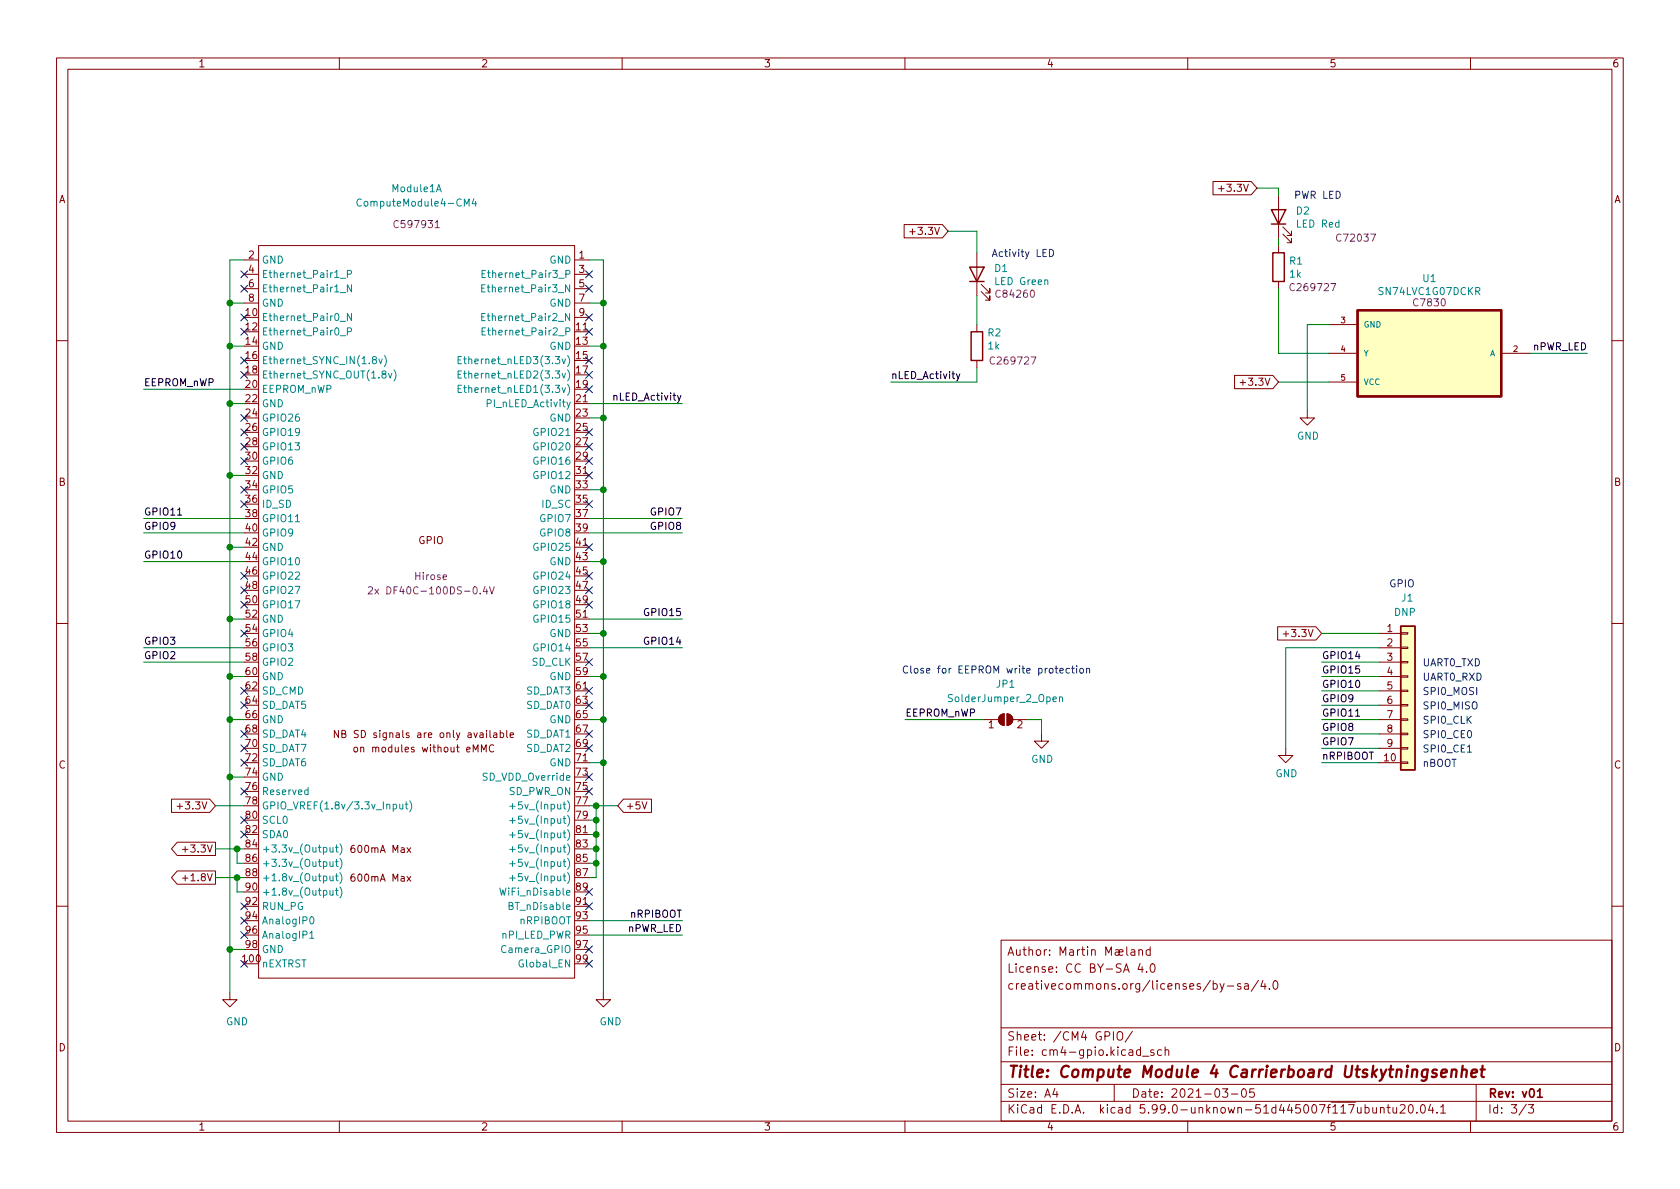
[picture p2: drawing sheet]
<svg xmlns="http://www.w3.org/2000/svg" width="297mm" height="210mm" viewBox="0 0 297 210" stroke-linecap="round" stroke-linejoin="round" font-family="sans-serif">
<g fill="none" stroke="#840000" stroke-width=".18">
<path d="M10 10.2h277v190.1h-277zM12 12.2h273v186.1h-273zM60 10.2v2M110 10.2v2M160 10.2v2M210 10.2v2M260 10.2v2M159.9 39.7h6.7l1 1.2-1 1.2h-6.7zM214.5 32.1h6.7l1 1.2-1 1.1h-6.7zM215.5 33.4h.9M226.1 34.5v7.7M43.2 46h2.5"/>
<path d="M43.2 48.5h2.5M43.2 51h2.5M43.2 53.6h2.5M45.7 43.4h55.9v129.6h-55.9zM101.6 46h2.5M101.6 58.7h2.5M101.6 48.5h2.5M101.6 51h2.5M101.6 53.6h2.5M101.6 56.1h2.5M160.8 41h1M172.7 44.7v7.6"/>
<path d="M172.7 57.4v1.3M173.5 51.6l1.5 1.5v-.8v.8h-.8M173.5 50.3l1.5 1.5v-.8v.8h-.8M226.1 43.4v1.3M226.1 49.8v1.2M226.8 41.4l1.5 1.5v-.7v.7h-.7M226.8 40.1l1.5 1.6v-.8v.8h-.7M234.9 57.4h5.1M10 60.2h2M101.6 71.4h2.5M172.7 63.7v1.3M218.3 66.4h6.7l1.1 1.2-1.1 1.1h-6.7z"/>
<path d="M219.3 67.6h.9M231.1 72.6v1.3h1.3l-1.3 1.3-1.2-1.3h1.2M234.9 62.5h5.1M234.9 67.6h5.1M265.4 62.5h5.1M285 60.2h2M101.6 84.1h2.5M101.6 96.8h2.5M10 110.2h2M101.6 109.5h2.5M225.9 110.8h6.8l1 1.2-1 1.2h-6.8zM226.9 112.1h1"/>
<path d="M243.8 112h3.8M243.8 114.5h3.8M243.8 117.1h3.8M243.8 119.6h3.8M247.6 119.5h1.3v.3h-1.3zM247.6 117h1.3v.2h-1.3zM247.6 114.4h1.3v.3h-1.3zM247.6 111.9h1.3v.2h-1.3zM285 110.2h2M59.8 129.2v1.2l-.7-1.2v1.2M60.4 129.8l.6-.1 .1-.2v-.2l-.7-.1v1.2h.5l.2-.1 .1-.3-.3-.2M62.7 132.2l.3-.1 .2 .3v.3l-.2 .3-.3-.1-.1-.2z"/>
<path d="M85.1 133v-1.3l.4 .9 .5-.9v1.3M87.3 129.6h.5v.8M87.3 131.8a.6 .6 0 0 0-.8 .4 .6 .6 0 0 0 .6 .8l.2-.1M87.8 129.9h-.4l-.2 .2 .2 .3h.4M88.4 129.6h.4l.3 .2-.2 .6h-.5M88.4 129.2v1.2M89.6 129.2v1l.2 .2M90.2 130l.6-.1-.1-.3h-.3l-.2 .2 .1 .6h.4M101.6 134.9h2.5M101.6 122.2h2.5M174 127.2h2.5M176.8 126.5l.7-.3v2.1a1.02 1.02 0 0 1-.9-.7 1.02 1.02 0 0 1 .2-1.1z"/>
<path d="M178.1 126.2a1.02 1.02 0 0 1 1 1 1.02 1.02 0 0 1-1 1.1zM179.1 127.2h2.5M184.1 129.8v1.3h1.3l-1.3 1.2-1.2-1.2h1.2M227.3 132.3v1.3h1.3l-1.3 1.3-1.2-1.3h1.2M243.8 134.9h3.8M243.8 122.2h3.8M243.8 124.7h3.8M243.8 127.2h3.8M243.8 129.8h3.8M243.8 132.3h3.8M247.6 127.1h1.3v.3h-1.3zM247.6 129.7h1.3v.2h-1.3z"/>
<path d="M247.6 132.2h1.3v.3h-1.3zM247.6 134.7h1.3v.3h-1.3zM247.6 124.6h1.3v.2h-1.3zM247.6 122h1.3v.3h-1.3zM30.3 141.3h6.8l1 1.2-1 1.2h-6.8zM31.3 142.6h1M31.3 148.9h6.8v2.4h-6.8l-1-1.2zM31.3 154h6.8v2.4h-6.8l-1-1.2zM32.3 150.2h.9M32.3 155.3h.9M72 155l.6 .8M72 149.9l.6 .9"/>
<path d="M72.6 155l-.6 .8M72.6 149.9l-.6 .9M101.6 147.6h2.5M110.2 141.3h5v2.4h-5l-1-1.2zM113.5 141.8l.5 1.3 .4-1.3M10 160.2h2M40.6 175.5v1.3h1.3l-1.3 1.2-1.2-1.2h1.2M101.6 160.3h2.5M106.7 175.5v1.3h1.2l-1.2 1.2-1.3-1.2h1.3M177 166.3h108v32h-108zM178.2 168.9l.5-1.5 .5 1.5M178.4 168.5h.7"/>
<path d="M179.7 167.9l.1 1h.3l.3-.1M180.4 167.9v1M180.9 167.9h.5M181.1 167.4v1.3l.3 .2M181.9 168.1l.2-.2 .4 .1 .1 .9M181.9 167.4v1.5M183.4 168l.3-.1 .3 .3v.4l-.3 .3h-.3l-.2-.3v-.4zM184.6 167.9v1M185.1 167.9l-.3 .1-.2 .2M185.6 168.8v.1M185.6 168v.1M187.4 168.9v-1.5l.5 1.1 .5-1.1v1.5"/>
<path d="M189.1 168h.6l.1 .9M189.8 168.3l-.5 .1a.29 .29 0 0 0-.2 .2 .29 .29 0 0 0 .2 .3h.5M190.5 167.9v1M190.9 167.9l-.3 .1-.1 .2M191.2 167.9h.6M191.4 167.4v1.3l.4 .2M192.3 167.4v.2M192.3 167.9v1M193 168.1l.2-.2 .4 .1v.9M193 167.9v1M195.5 168.9v-1.5l.5 1.1 .5-1.1v1.5M197.2 168l.4-.1 .3 .2"/>
<path d="M197.9 168.7l-.3 .2h-.2a.29 .29 0 0 1-.3-.3 .29 .29 0 0 1 .3-.2l1.2-.1-.2-.4-.5 .1v.7l.2 .2h.4M199.2 167.4v1.3l.2 .2M200 168h.6v.9M200.6 168.3l-.5 .1a.29 .29 0 0 0-.2 .2 .29 .29 0 0 0 .2 .3h.5M201.4 168.1l.2-.2 .3 .1 .1 .9M201.4 167.9v1M201.6 170.4l-.4 1h.9M201.9 170.9v1M202.7 171.8v.1M203.4 168l-.5-.1-.3 .3v.4l.2 .3h.6M203.4 167.4v1.5M203.5 170.6l.2-.2a.81 .81 0 0 1 .6 .7 .81 .81 0 0 1-.3 .8h-.1a.81 .81 0 0 1-.4-1.3z"/>
<path d="M215.7 173.9l.4 1M216.4 173.9l-.5 1.4-.2 .1M217 174.4h1.1M219.4 174l-.4-.1-.2 .2 .1 .3 .5 .1v.4h-.6M220.1 174h.5l.1 .9M220.7 174.3l-.5 .1a.29 .29 0 0 0-.2 .2 .29 .29 0 0 0 .2 .3h.5M222.5 173.4l-1.3 1.9M223.3 173.4l-.4 1h1M223.6 173.9v1M224.4 174.8v.1M225.3 173.5l.1-.1a.81 .81 0 0 1 .6 .7 .81 .81 0 0 1-.3 .8h-.1a.81 .81 0 0 1-.6-.6 .81 .81 0 0 1 .3-.8zM285 160.2h2"/>
<path d="M60 198.3v2M110 198.3v2M160 198.3v2M177 194.8h108M177 191.8h108M177 187.8h108M177 181.8h108M186.5 192.5l-.4 1h1M186.9 193v1M196.9 182.4v1.5M197 191.8v3M197.7 182.5a.5 .5 0 0 1 .5 0 .5 .5 0 0 1 .3 .4v.5a.5 .5 0 0 1-.5 .6 .5 .5 0 0 1-.5-.6v-.5z"/>
<path d="M200.2 182.4l-1.3 1.9M201.6 185.7l-.4-.1-.3 .3v.4l.2 .3h.5M201.6 185.1v1.5M202 186.8h1.1M204 185.7l-.4-.1-.2 .2 .1 .3 .5 .1v.4h-.6M205.4 185.7l-.5-.1-.3 .3v.4l.2 .3h.6M206 185.8l.2-.2 .4 .1v.9M206 185.1v1.5M210 198.3v2M216.1 192.5h1l-.5 .6 .4 .1v.7l-.2 .1h-.4l-.3-.1M217.7 193.5h1.2M219.7 192.6l.2-.1a.81 .81 0 0 1 .5 .7 .81 .81 0 0 1-.3 .8h-.1a.81 .81 0 0 1-.6-.6 .81 .81 0 0 1 .3-.8z"/>
<path d="M221.7 192.5h-.7l-.1 .7 .2-.1 .5 .1 .2 .2-.1 .5-.2 .1-.6-.1M242.7 195.8l.1 1h.3l.3-.1M243.4 195.8v1M244.1 196l.2-.2 .3 .1 .1 .9M244.1 195.8v1M245.2 195.8h.6M245.4 195.3v1.3l.4 .2M246.3 195.8l.1 1h.3l.2-.1M246.9 195.8v1M247.6 195.5l.5-.2 .3 .2v.3l-.9 1h.9M249.2 195.4l.2-.1a.81 .81 0 0 1 .5 .7 .81 .81 0 0 1-.3 .8h-.1a.81 .81 0 0 1-.6-.6 .81 .81 0 0 1 .3-.8zM250.5 196.7v.1"/>
<path d="M251.3 195.5l.2-.2a.81 .81 0 0 1 .6 .7 .81 .81 0 0 1-.3 .8h-.2a.81 .81 0 0 1-.3-1.3zM252.9 195.3l-.3 1h.9M253.3 195.8v1M254.1 196.7v.1M254.7 195.8l.5-.5v1.5M254.7 196.8h.9M260 198.3v2M261 191.8v6.5M269.9 195.3l-1.3 1.9M270.2 195.3h1l-.6 .6 .5 .1v.7l-.2 .1h-.5l-.2-.1"/>
</g>
<path d="M271.8 193l.5-.5v1.5M271.8 194h.9" fill="none" stroke="#840000" stroke-width=".3"/>
<path d="M254 189.2a.49 .49 0 0 0-.7 .3l.2 .3 .5 .1v.2l-.1 .3-.2 .1-.6-.1M254.8 189.8l1-.2v-.4l-.2-.1-.6 .1-.2 1 .2 .3 .6-.1M256.7 189.3a.49 .49 0 0 1 .8 .1l-.1 1.1M256.7 189.1l-.1 1.4M258.5 189.3a.49 .49 0 0 1 .9 .1l-.2 1.1M258.6 188.5l-.2 2M260.2 189.8l.9-.2v-.4l-.2-.1-.6 .1-.2 1 .3 .3 .6-.1M261.8 189.1h.7M262.1 188.5l-.2 1.7 .1 .2 .4 .1" fill="none" stroke="#840000" stroke-width=".4"/>
<g fill="#ffffc2" stroke="#ffffc2" stroke-width=".18">
<path d="M240 54.9h25.4v15.2h-25.4z"/>
<path d="M247.6 110.7h2.6v25.4h-2.6z"/>
</g>
<path d="M240 54.9h25.4v15.2h-25.4z" fill="none" stroke="#840000" stroke-width=".41"/>
<path d="M224.8 37.1h2.5l-1.2 2.5zM224.8 39.6h2.5M171.4 47.2h2.6l-1.3 2.6zM171.4 49.8h2.6M171.7 58.7h2v5h-2zM225 44.7h2.1v5.1h-2.1zM247.6 110.7h2.6v25.4h-2.6z" fill="none" stroke="#840000" stroke-width=".25"/>
<g fill="none" stroke="#840084" stroke-width=".18">
<path d="M77 40.3h.7M237.1 41.5a.6 .6 0 0 0-.8 .4 .6 .6 0 0 0 .5 .8l.3-.2M237.5 41.4h.9l-.6 1.3M238.8 41.5l.5-.1 .2 .4-.8 .9h.8M240.1 41.5l.2-.1a.68 .68 0 0 1 .4 .6 .68 .68 0 0 1-.4 .7l-.2-.2-.1-.3zM241.1 41.4h.8l-.4 .5 .4 .1v.5l-.2 .2-.6-.2M242.4 41.4h.8l-.5 1.3M65.1 103.9l.5-.1 .3 .3-.8 .9h.8M66.3 104.2l.6 .8M66.9 104.2l-.6 .8M85.8 103.7l-.3 .9h.7M86.1 104.2v.8"/>
<path d="M86.5 103.8l.5 1.2 .4-1.2"/>
</g>
<g fill="#840000" stroke="#840000" stroke-width=".18">
<path d="M176.8 126.5l.7-.3v2.1a1.02 1.02 0 0 1-.9-.7 1.02 1.02 0 0 1 .2-1.1z"/>
<path d="M178.1 126.2a1.02 1.02 0 0 1 1 1 1.02 1.02 0 0 1-1 1.1z"/>
</g>
<g fill="none" stroke="#008484" stroke-width=".18">
<path d="M63.9 35.3a.6 .6 0 0 0-.8 .4 .6 .6 0 0 0 .6 .8l.2-.2M77.2 33.9l.4-1.3 .4 1.3M82.1 36.5v-1.3l.4 .9 .4-.9v1.3M83.8 35.1l-.3 .9h.8M84.1 35.6v.9M60.2 56.8h.9M60.2 59.4h.9M60.2 49.2h.9M60.2 51.7h.9M61.4 58.6h.6l.1-.2v-.3l-.7-.1v1.2M61.4 48.5l.6-.1 .1-.2v-.3l-.7-.1v1.3M62.1 55.4v1.3l-.7-1.3v1.3"/>
<path d="M62.1 50.4v1.2l-.7-1.2v1.2M85.2 51h.4M85.2 56h.4M85.2 58.6h.5M85.2 48.4h.5M85.8 50.4h-.6v1.2h.6M85.8 55.4h-.6v1.3h.6M85.8 58h-.6v1.2h.6M85.8 47.8h-.6v1.3h.6M67 63.5l.3 .8 .3-.8M68 62.9a1.46 1.46 0 0 1 0 1.9M68.7 66l.3 .9 .3-.9"/>
<path d="M69.6 65.4a1.46 1.46 0 0 1 0 1.9M81 63.7h.4M81 66.2h.4M81 68.7h.4M81.6 63.1h-.6v1.2h.6M81.6 65.6h-.6v1.3h.6M81.6 68.1h-.6v1.3h.6M82 63.5h.4M82 66h.4M82 68.6h.4M82.1 63.1v1l.3 .2M82.1 65.6v1.1l.3 .2"/>
<path d="M82.1 68.1v1.1l.3 .2M100.8 71.1l-.4 1.1-.2 .2M52.2 92.3h.8M54.5 139.7h-.4l-.2 .2 .1 .6h.5M54.5 139.3v1.2M187.3 123.4l.2-.2 .3 .1 .1 .8M187.3 123.2v.9M58.3 149.8l.1 .8 .3 .1 .2-.1M58.3 152.4l.1 .8h.3l.2-.1M58.3 154.9l.1 .8 .3 .1 .2-.2M58.3 157.5l.1 .7 .3 .1 .2-.1M58.9 149.8v.9"/>
<path d="M58.9 152.4v.8M58.9 154.9v.9M58.9 157.5v.8M59.3 149.8h.5M59.3 152.4h.5M59.3 154.9h.5M59.3 157.5h.5M59.5 149.4v1.1l.3 .2M59.5 152v1l.3 .2M59.5 154.5v1.1l.3 .2M59.5 157v1.1l.3 .2M60.1 149.2a1.46 1.46 0 0 1 0 2"/>
<path d="M60.1 151.8a1.46 1.46 0 0 1 0 1.9M60.1 154.3a1.46 1.46 0 0 1 0 1.9M60.1 156.9a1.46 1.46 0 0 1 0 1.9M69.5 142.3l.4-.1 .2 .3-.1 .5h-.5M70.7 142.2v.8l.3 .1 .2-.2M71.2 142.2v.9M71.6 142.2h.5M71.8 141.8v1.1l.3 .2M72.4 141.6a1.46 1.46 0 0 1 0 1.9M88.4 157l.3 1.3 .2-.9 .3 .9 .3-1.3M90.1 142.6h1M90.1 145.1h1"/>
<path d="M90.1 147.7h1M90.1 150.2h1M90.1 152.7h1M90.1 155.3h1M90.6 142.1v1M90.6 144.6v1M90.6 147.2v.9M90.6 149.7v1M90.6 152.3v.9M90.6 154.8v1M54.8 165l.3-.3v1.2M54.8 165.9h.7"/>
<path d="M55 162.2l.1-.1a.68 .68 0 0 1 .4 .6 .68 .68 0 0 1-.4 .7 .84 .84 0 0 1-.1-1.2z"/>
</g>
<path d="M120.4 69.9l-.4 1.2-.2 .1M169.1 66.1l.3 .9M169.7 66.1l-.4 1.2-.2 .1M31.4 91.1h.7M239.7 126.6h.7" fill="none" stroke="#000" stroke-width=".18"/>
<path d="M185.6 44.1a.64 .64 0 0 1 .7 .6 .64 .64 0 0 1-.7 .7zM160.5 117.9a.6 .6 0 0 0-.8 .4 .6 .6 0 0 0 .5 .7l.3-.1M161 117.8v1l.2 .2M161.8 118.2h.3l.2 .2v.4l-.2 .2h-.3l-.2-.2zM163.3 118.2h-.3l-.2 .2v.1l.5 .2v.3h-.5M192.1 118.3l.2-.1h.3l.1 .8M192.1 118.2v.8M259.5 133h.7" fill="none" stroke="#0000c2" stroke-width=".18"/>
<g fill="none" stroke="#008400" stroke-width=".18">
<path d="M222.2 33.3h3.9v1.2M40.6 53.6h2.6M43.2 46h-2.6v129.5M104.1 46h2.6v129.5M104.1 53.6h2.6M167.6 40.9h5.1v3.8M172.7 52.3v5.1M226.1 51v11.5h8.8M226.1 42.2v1.2M234.9 57.4h-3.8v15.2M25.4 68.8h17.8M40.6 71.4h2.6"/>
<path d="M40.6 61.2h2.6M104.1 71.4h16.5M104.1 73.9h2.6M104.1 61.2h2.6M172.7 65v2.6h-15.2M226.1 67.6h8.8M270.5 62.5h10.2M25.4 91.7h17.8M25.4 94.2h17.8M25.4 99.3h17.8M40.6 96.8h2.6M40.6 84.1h2.6"/>
<path d="M104.1 91.7h16.5M104.1 94.2h16.5M104.1 99.3h2.6M104.1 86.6h2.6M25.4 117.1h17.8M25.4 114.5h17.8M40.6 119.6h2.6M40.6 109.5h2.6M104.1 119.6h2.6M104.1 112h2.6M104.1 114.5h16.5M104.1 109.5h16.5"/>
<path d="M233.7 119.6h10.1M233.7 117.1h10.1M233.7 112h10.1M243.8 114.5h-16.5v17.8M40.6 137.4h2.6M40.6 127.2h2.6M104.1 127.2h2.6M104.1 134.9h2.6M160 127.2h14M181.6 127.2h2.5v2.6M233.7 127.2h10.1M233.7 124.7h10.1"/>
<path d="M233.7 122.2h10.1M233.7 134.9h10.1M233.7 132.3h10.1M233.7 129.8h10.1M38.1 150.1h5.1M38.1 142.5h5.1M38.1 155.2h5.1M41.9 155.2v2.5h1.3M41.9 150.1v2.5h1.3M104.1 150.1h1.3M104.1 142.5h5.1M104.1 145h1.3"/>
<path d="M104.1 147.6h1.3M104.1 152.6h1.3M105.4 142.5v12.7h-1.3M40.6 167.9h2.6M104.1 162.8h16.5M104.1 165.3h16.5"/>
</g>
<g fill="none" stroke="#000084" stroke-width=".18">
<path d="M42.6 58.1l1.2 1.2M42.6 50.4l1.2 1.3M42.6 55.5l1.2 1.2M42.6 47.9l1.2 1.2M43.8 58.1l-1.2 1.2M43.8 50.4l-1.2 1.3M43.8 55.5l-1.2 1.2M43.8 47.9l-1.2 1.2M103.5 47.9l1.2 1.2M103.5 58.1l1.2 1.2M103.5 55.5l1.2 1.2M103.5 50.4l1.2 1.3"/>
<path d="M104.7 47.9l-1.2 1.2M104.7 58.1l-1.2 1.2M104.7 55.5l-1.2 1.2M104.7 50.4l-1.2 1.3M42.6 65.7l1.2 1.2M42.6 63.1l1.2 1.3M42.6 73.3l1.2 1.2M42.6 75.8l1.2 1.3M42.6 78.4l1.2 1.2M43.8 65.7l-1.2 1.2M43.8 63.1l-1.2 1.3M43.8 73.3l-1.2 1.2"/>
<path d="M43.8 75.8l-1.2 1.3M43.8 78.4l-1.2 1.2M103.5 68.2l1.2 1.2M103.5 65.7l1.2 1.2M103.5 63.1l1.2 1.3M103.5 78.4l1.2 1.2M103.5 75.8l1.2 1.3M104.7 68.2l-1.2 1.2M104.7 65.7l-1.2 1.2M104.7 63.1l-1.2 1.3M104.7 78.4l-1.2 1.2M104.7 75.8l-1.2 1.3"/>
<path d="M42.6 80.9l1.2 1.2M42.6 86l1.2 1.2M42.6 88.5l1.2 1.3M43.8 80.9l-1.2 1.2M43.8 86l-1.2 1.2M43.8 88.5l-1.2 1.3M103.5 96.2l1.2 1.2M103.5 83.5l1.2 1.2M103.5 80.9l1.2 1.2M103.5 88.5l1.2 1.3M104.7 96.2l-1.2 1.2M104.7 83.5l-1.2 1.2"/>
<path d="M104.7 80.9l-1.2 1.2M104.7 88.5l-1.2 1.3M42.6 101.2l1.2 1.3M42.6 103.8l1.2 1.2M42.6 106.3l1.2 1.2M42.6 111.4l1.2 1.2M43.8 101.2l-1.2 1.3M43.8 103.8l-1.2 1.2M43.8 106.3l-1.2 1.2M43.8 111.4l-1.2 1.2M103.5 116.5l1.2 1.2M103.5 101.2l1.2 1.3"/>
<path d="M103.5 103.8l1.2 1.2M103.5 106.3l1.2 1.2M104.7 116.5l-1.2 1.2M104.7 101.2l-1.2 1.3M104.7 103.8l-1.2 1.2M104.7 106.3l-1.2 1.2M42.6 139.3l1.2 1.3M42.6 124.1l1.2 1.2M42.6 121.6l1.2 1.2M42.6 134.3l1.2 1.2M42.6 131.7l1.2 1.2M42.6 129.2l1.2 1.2"/>
<path d="M43.8 129.2l-1.2 1.2M43.8 139.3l-1.2 1.3M43.8 124.1l-1.2 1.2M43.8 121.6l-1.2 1.2M43.8 134.3l-1.2 1.2M43.8 131.7l-1.2 1.2M103.5 139.3l1.2 1.3M103.5 121.6l1.2 1.2M103.5 124.1l1.2 1.2M103.5 129.2l1.2 1.2M103.5 131.7l1.2 1.2M103.5 136.8l1.2 1.2"/>
<path d="M104.7 139.3l-1.2 1.3M104.7 121.6l-1.2 1.2M104.7 124.1l-1.2 1.2M104.7 129.2l-1.2 1.2M104.7 131.7l-1.2 1.2M104.7 136.8l-1.2 1.2M42.6 159.7l1.2 1.2M42.6 147l1.2 1.2M42.6 144.4l1.2 1.2M43.8 159.7l-1.2 1.2M43.8 147l-1.2 1.2M43.8 144.4l-1.2 1.2"/>
<path d="M103.5 159.7l1.2 1.2M103.5 157.1l1.2 1.2M104.7 159.7l-1.2 1.2M104.7 157.1l-1.2 1.2M42.6 162.2l1.2 1.2M42.6 164.7l1.2 1.3M42.6 169.8l1.2 1.2M43.8 162.2l-1.2 1.2M43.8 164.7l-1.2 1.3M43.8 169.8l-1.2 1.2M103.5 167.3l1.2 1.2M103.5 169.8l1.2 1.2"/>
<path d="M104.7 167.3l-1.2 1.2M104.7 169.8l-1.2 1.2"/>
</g>
<g fill="#008400" stroke="#008400" stroke-width=".18">
<circle cx="105.4" cy="147.6" r=".51"/>
<circle cx="105.4" cy="150.1" r=".51"/>
<circle cx="106.7" cy="134.9" r=".51"/>
<circle cx="105.4" cy="142.5" r=".51"/>
<circle cx="105.4" cy="145" r=".51"/>
<circle cx="105.4" cy="152.6" r=".51"/>
<circle cx="40.6" cy="61.2" r=".51"/>
<circle cx="40.6" cy="71.4" r=".51"/>
<circle cx="40.6" cy="96.8" r=".51"/>
<circle cx="40.6" cy="53.6" r=".51"/>
<circle cx="40.6" cy="84.1" r=".51"/>
<circle cx="40.6" cy="109.5" r=".51"/>
<circle cx="106.7" cy="119.6" r=".51"/>
<circle cx="106.7" cy="127.2" r=".51"/>
<circle cx="106.7" cy="86.6" r=".51"/>
<circle cx="106.7" cy="99.3" r=".51"/>
<circle cx="106.7" cy="112" r=".51"/>
<circle cx="41.9" cy="155.2" r=".51"/>
<circle cx="40.6" cy="127.2" r=".51"/>
<circle cx="40.6" cy="137.4" r=".51"/>
<circle cx="40.6" cy="119.6" r=".51"/>
<circle cx="40.6" cy="167.9" r=".51"/>
<circle cx="41.9" cy="150.1" r=".51"/>
<circle cx="106.7" cy="53.6" r=".51"/>
<circle cx="106.7" cy="73.9" r=".51"/>
<circle cx="106.7" cy="61.2" r=".51"/>
</g>
<text font-size="2.8" fill="#840000" x="178" y="190.6">Title: Compute Module 4 Carrierboard Utskytningsenhet</text>
<g font-size="2.1" fill="#840000">
<text x="178" y="172">License: CC BY-SA 4.0</text>
<text x="178" y="175">creativecommons.org/licenses/by-sa/4.0</text>
<text x="178" y="184">Sheet: /CM4 GPIO/</text>
<text x="178" y="186.7">File: cm4-gpio.kicad_sch</text>
<text x="178" y="196.9">KiCad E.D.A. kicad 5.99.0-unknown-51d445007f~117~ubuntu20.04.1</text>
<text x="178" y="194.1">Size: A4</text>
<text x="200" y="194.1">Date: 2021-03-05</text>
<text x="263" y="194.1">Rev: v01</text>
<text x="263" y="196.9">Id: 3/3</text>
</g>
<g font-size="1.8" fill="#840000">
<text x="35" y="11.9">1</text>
<text x="85" y="11.9">2</text>
<text x="135" y="11.9">3</text>
<text x="185" y="11.9">4</text>
<text x="235" y="11.9">5</text>
<text x="285" y="11.9">6</text>
<text x="10.3" y="35.9">A</text>
<text x="216.2" y="33.9">+3.3V</text>
<text x="285.3" y="35.9">A</text>
<text x="161.6" y="41.5">+3.3V</text>
<text x="44" y="45.7">2</text>
<text x="102.4" y="45.7">1</text>
<text x="44" y="48.3">4</text>
<text x="44" y="50.8">6</text>
<text x="44" y="53.3">8</text>
<text x="102.4" y="48.3">3</text>
<text x="102.4" y="50.8">5</text>
<text x="102.4" y="53.3">7</text>
<text x="43.5" y="55.9">10</text>
<text x="43.5" y="58.4">12</text>
<text x="101.9" y="58.4">11</text>
<text x="102.4" y="55.9">9</text>
<text x="43.5" y="61">14</text>
<text x="43.5" y="63.5">16</text>
<text x="101.9" y="61">13</text>
<text x="101.9" y="63.5">15</text>
<text x="43.5" y="66">18</text>
<text x="43.5" y="68.6">20</text>
<text x="43.5" y="71.1">22</text>
<text x="101.9" y="66">17</text>
<text x="101.9" y="68.6">19</text>
<text x="101.9" y="71.1">21</text>
<text x="220.1" y="68.2">+3.3V</text>
<text x="43.5" y="73.7">24</text>
<text x="43.5" y="76.2">26</text>
<text x="101.9" y="73.7">23</text>
<text x="101.9" y="76.2">25</text>
<text x="43.5" y="78.7">28</text>
<text x="43.5" y="81.3">30</text>
<text x="43.5" y="83.8">32</text>
<text x="101.9" y="78.7">27</text>
<text x="101.9" y="81.3">29</text>
<text x="101.9" y="83.8">31</text>
<text x="10.3" y="85.9">B</text>
<text x="43.5" y="86.4">34</text>
<text x="43.5" y="88.9">36</text>
<text x="101.9" y="86.4">33</text>
<text x="101.9" y="88.9">35</text>
<text x="285.3" y="85.9">B</text>
<text x="43.5" y="91.4">38</text>
<text x="43.5" y="94">40</text>
<text x="101.9" y="91.4">37</text>
<text x="101.9" y="94">39</text>
<text x="43.5" y="96.5">42</text>
<text x="43.5" y="99.1">44</text>
<text x="43.5" y="101.6">46</text>
<text x="74" y="96.2">GPIO</text>
<text x="101.9" y="96.5">41</text>
<text x="101.9" y="99.1">43</text>
<text x="101.9" y="101.6">45</text>
<text x="43.5" y="104.1">48</text>
<text x="43.5" y="106.7">50</text>
<text x="101.9" y="104.1">47</text>
<text x="101.9" y="106.7">49</text>
<text x="43.5" y="109.2">52</text>
<text x="43.5" y="111.8">54</text>
<text x="101.9" y="109.2">51</text>
<text x="101.9" y="111.8">53</text>
<text x="227.7" y="112.6">+3.3V</text>
<text x="245.3" y="111.8">1</text>
<text x="43.5" y="114.3">56</text>
<text x="43.5" y="116.8">58</text>
<text x="43.5" y="119.4">60</text>
<text x="101.9" y="114.3">55</text>
<text x="101.9" y="116.8">57</text>
<text x="101.9" y="119.4">59</text>
<text x="245.3" y="114.3">2</text>
<text x="245.3" y="116.8">3</text>
<text x="245.3" y="119.4">4</text>
<text x="43.5" y="121.9">62</text>
<text x="43.5" y="124.5">64</text>
<text x="101.9" y="121.9">61</text>
<text x="101.9" y="124.5">63</text>
<text x="245.3" y="121.9">5</text>
<text x="245.3" y="124.5">6</text>
<text x="43.5" y="127">66</text>
<text x="43.5" y="129.5">68</text>
<text x="61.3" y="130.5">NB SD signals are only available</text>
<text x="101.9" y="127">65</text>
<text x="101.9" y="129.5">67</text>
<text x="174.8" y="128.8">1</text>
<text x="179.8" y="128.8">2</text>
<text x="245.3" y="127">7</text>
<text x="245.3" y="129.5">8</text>
<text x="10.3" y="135.9">C</text>
<text x="43.5" y="132.1">70</text>
<text x="43.5" y="134.6">72</text>
<text x="43.5" y="137.2">74</text>
<text x="63.7" y="133">on modules without eMMC</text>
<text x="101.9" y="132.1">69</text>
<text x="101.9" y="134.6">71</text>
<text x="101.9" y="137.2">73</text>
<text x="244.8" y="134.6">10</text>
<text x="245.3" y="132.1">9</text>
<text x="285.3" y="135.9">C</text>
<text x="32.1" y="143.1">+3.3V</text>
<text x="43.5" y="139.7">76</text>
<text x="43.5" y="142.2">78</text>
<text x="101.9" y="139.7">75</text>
<text x="101.9" y="142.2">77</text>
<text x="110.6" y="143.1">+5V</text>
<text x="43.5" y="144.8">80</text>
<text x="43.5" y="147.3">82</text>
<text x="43.5" y="149.9">84</text>
<text x="101.9" y="144.8">79</text>
<text x="101.9" y="147.3">81</text>
<text x="101.9" y="149.9">83</text>
<text x="33" y="150.7">+3.3V</text>
<text x="33" y="155.8">+1.8V</text>
<text x="43.5" y="152.4">86</text>
<text x="43.5" y="154.9">88</text>
<text x="62.4" y="155.9">600mA Max</text>
<text x="62.4" y="150.8">600mA Max</text>
<text x="101.9" y="152.4">85</text>
<text x="101.9" y="154.9">87</text>
<text x="43.5" y="157.5">90</text>
<text x="43.5" y="160">92</text>
<text x="101.9" y="157.5">89</text>
<text x="101.9" y="160">91</text>
<text x="43.5" y="162.6">94</text>
<text x="43.5" y="165.1">96</text>
<text x="43.5" y="167.6">98</text>
<text x="101.9" y="162.6">93</text>
<text x="101.9" y="165.1">95</text>
<text x="101.9" y="167.6">97</text>
<text x="43" y="170.2">100</text>
<text x="101.9" y="170.2">99</text>
<text x="10.3" y="185.9">D</text>
<text x="285.3" y="185.9">D</text>
<text x="35" y="199.9">1</text>
<text x="85" y="199.9">2</text>
<text x="135" y="199.9">3</text>
<text x="185" y="199.9">4</text>
<text x="235" y="199.9">5</text>
<text x="285" y="199.9">6</text>
</g>
<g font-size="1.8" fill="#008484">
<text x="69.4" y="34">Module1A</text>
<text x="64.1" y="36.5">ComputeModule4-CM4</text>
<text x="229.2" y="37.9">D2</text>
<text x="229.4" y="40.2">LED Red</text>
<text x="46.2" y="46.6">GND</text>
<text x="97.2" y="46.6">GND</text>
<text x="228" y="46.8">R1</text>
<text x="46.2" y="49.1">Ethernet_Pair1_P</text>
<text x="46.2" y="51.7">Ethernet_Pair1_N</text>
<text x="86.3" y="51.7">Ethernet_Pair3_N</text>
<text x="86.4" y="49.1">Ethernet_Pair3_P</text>
<text x="175.9" y="48.1">D1</text>
<text x="176.1" y="50.4">LED Green</text>
<text x="228.1" y="49.1">1k</text>
<text x="244" y="52.2">SN74LVC1G07DCKR</text>
<text x="251.6" y="49.9">U1</text>
<text x="46.2" y="56.8">Ethernet_Pair0_N</text>
<text x="46.2" y="59.3">Ethernet_Pair0_P</text>
<text x="46.2" y="54.2">GND</text>
<text x="86.3" y="56.8">Ethernet_Pair2_N</text>
<text x="86.4" y="59.3">Ethernet_Pair2_P</text>
<text x="97.2" y="54.2">GND</text>
<text x="174.7" y="59.5">R2</text>
<text x="46.2" y="61.8">GND</text>
<text x="46.2" y="64.4">Ethernet_SYNC_IN(1.8v)</text>
<text x="82.7" y="64.4">Ethernet_nLED3(3.3v)</text>
<text x="97.2" y="61.8">GND</text>
<text x="174.7" y="61.8">1k</text>
<text x="46.2" y="66.9">Ethernet_SYNC_OUT(1.8v)</text>
<text x="46.2" y="69.5">EEPROM_nWP</text>
<text x="82.7" y="66.9">Ethernet_nLED2(3.3v)</text>
<text x="82.7" y="69.5">Ethernet_nLED1(3.3v)</text>
<text x="46.2" y="72">GND</text>
<text x="46.2" y="74.5">GPIO26</text>
<text x="46.2" y="77.1">GPIO19</text>
<text x="86.4" y="72">PI_nLED_Activity</text>
<text x="94.7" y="77.1">GPIO21</text>
<text x="97.2" y="74.5">GND</text>
<text x="229.3" y="77.7">GND</text>
<text x="46.2" y="79.6">GPIO13</text>
<text x="46.2" y="82.2">GPIO6</text>
<text x="94.7" y="79.6">GPIO20</text>
<text x="94.7" y="82.2">GPIO16</text>
<text x="46.2" y="84.7">GND</text>
<text x="46.2" y="87.2">GPIO5</text>
<text x="46.2" y="89.8">ID_SD</text>
<text x="94.7" y="84.7">GPIO12</text>
<text x="95.9" y="89.8">ID_SC</text>
<text x="97.2" y="87.2">GND</text>
<text x="46.2" y="92.3">GPIO11</text>
<text x="46.2" y="94.9">GPIO9</text>
<text x="95.7" y="92.3">GPIO7</text>
<text x="95.7" y="94.9">GPIO8</text>
<text x="46.2" y="97.4">GND</text>
<text x="46.2" y="99.9">GPIO10</text>
<text x="94.7" y="97.4">GPIO25</text>
<text x="97.2" y="99.9">GND</text>
<text x="46.2" y="102.5">GPIO22</text>
<text x="46.2" y="105">GPIO27</text>
<text x="46.2" y="107.6">GPIO17</text>
<text x="94.7" y="102.5">GPIO24</text>
<text x="94.7" y="105">GPIO23</text>
<text x="94.7" y="107.6">GPIO18</text>
<text x="247.8" y="106.4">J1</text>
<text x="46.2" y="110.1">GND</text>
<text x="46.2" y="112.6">GPIO4</text>
<text x="94.7" y="110.1">GPIO15</text>
<text x="97.2" y="112.6">GND</text>
<text x="246.5" y="108.9">DNP</text>
<text x="46.2" y="115.2">GPIO3</text>
<text x="46.2" y="117.7">GPIO2</text>
<text x="94" y="117.7">SD_CLK</text>
<text x="94.7" y="115.2">GPIO14</text>
<text x="46.2" y="120.3">GND</text>
<text x="46.2" y="122.8">SD_CMD</text>
<text x="46.2" y="125.3">SD_DAT5</text>
<text x="93" y="122.8">SD_DAT3</text>
<text x="93" y="125.3">SD_DAT0</text>
<text x="97.2" y="120.3">GND</text>
<text x="168.1" y="124.1">SolderJumper_2_Open</text>
<text x="176.2" y="121.6">JP1</text>
<text x="46.2" y="127.9">GND</text>
<text x="46.2" y="130.4">SD_DAT4</text>
<text x="93" y="130.4">SD_DAT1</text>
<text x="97.2" y="127.9">GND</text>
<text x="46.2" y="133">SD_DAT7</text>
<text x="46.2" y="135.5">SD_DAT6</text>
<text x="93" y="133">SD_DAT2</text>
<text x="97.2" y="135.5">GND</text>
<text x="182.3" y="134.9">GND</text>
<text x="225.5" y="137.4">GND</text>
<text x="46.2" y="138">GND</text>
<text x="46.2" y="140.6">Reserved</text>
<text x="46.2" y="143.1">GPIO_VREF(1.8v/3.3v_Input)</text>
<text x="85.7" y="138">SD_VDD_Override</text>
<text x="89.9" y="140.6">SD_PWR_ON</text>
<text x="91.6" y="143.1">+5v_(Input)</text>
<text x="46.2" y="145.7">SCL0</text>
<text x="46.2" y="148.2">SDA0</text>
<text x="91.6" y="145.7">+5v_(Input)</text>
<text x="91.6" y="148.2">+5v_(Input)</text>
<text x="46.2" y="150.7">+3.3v_(Output)</text>
<text x="46.2" y="153.3">+3.3v_(Output)</text>
<text x="46.2" y="155.8">+1.8v_(Output)</text>
<text x="91.6" y="150.7">+5v_(Input)</text>
<text x="91.6" y="153.3">+5v_(Input)</text>
<text x="91.6" y="155.8">+5v_(Input)</text>
<text x="46.2" y="158.4">+1.8v_(Output)</text>
<text x="46.2" y="160.9">RUN_PG</text>
<text x="89" y="158.4">WiFi_nDisable</text>
<text x="90.4" y="160.9">BT_nDisable</text>
<text x="46.2" y="163.4">AnalogIP0</text>
<text x="46.2" y="166">AnalogIP1</text>
<text x="88.7" y="166">nPI_LED_PWR</text>
<text x="92" y="163.4">nRPIBOOT</text>
<text x="46.2" y="171.1">nEXTRST</text>
<text x="46.2" y="168.5">GND</text>
<text x="89.2" y="168.5">Camera_GPIO</text>
<text x="92.1" y="171.1">Global_EN</text>
<text x="39.9" y="181.3">GND</text>
<text x="106" y="181.3">GND</text>
</g>
<g font-size="1.8" fill="#0000c2">
<text x="228.7" y="35.1">PWR LED</text>
<text x="175.3" y="45.4">Activity LED</text>
<text x="245.8" y="103.8">GPIO</text>
<text x="163.5" y="119.1">Close for EEPROM write protection</text>
<text x="251.5" y="117.8">UART0_TXD</text>
<text x="251.5" y="120.4">UART0_RXD</text>
<text x="251.5" y="122.9">SPI0_MOSI</text>
<text x="251.5" y="125.4">SPI0_MISO</text>
<text x="251.5" y="130.5">SPI0_CE0</text>
<text x="251.5" y="128">SPI0_CLK</text>
<text x="251.5" y="135.6">nBOOT</text>
<text x="251.5" y="133.1">SPI0_CE1</text>
</g>
<g font-size="1.8" fill="#840084">
<text x="70.1" y="40.3">C597931</text>
<text x="176.4" y="52.6">C84260</text>
<text x="228.5" y="51.5">C269727</text>
<text x="250.1" y="54.2">C7830</text>
<text x="175.5" y="64.5">C269727</text>
<text x="67.1" y="105.1">2x DF40C-100DS-0.4V</text>
<text x="73.4" y="102.6">Hirose</text>
</g>
<g font-size="1.8">
<text x="270.9" y="61.9">nPWR_LED</text>
<text x="25.4" y="68.3">EEPROM_nWP</text>
<text x="108.7" y="70.8">nLED_Activity</text>
<text x="157.5" y="67">nLED_Activity</text>
<text x="25.4" y="91.1">GPIO11</text>
<text x="25.4" y="93.7">GPIO9</text>
<text x="115.2" y="93.7">GPIO8</text>
<text x="115.2" y="91.1">GPIO7</text>
<text x="25.4" y="98.8">GPIO10</text>
<text x="114.3" y="108.9">GPIO15</text>
<text x="25.4" y="116.5">GPIO2</text>
<text x="25.4" y="114">GPIO3</text>
<text x="114.3" y="114">GPIO14</text>
<text x="233.7" y="119.1">GPIO15</text>
<text x="233.7" y="116.5">GPIO14</text>
<text x="233.7" y="124.2">GPIO9</text>
<text x="233.7" y="121.6">GPIO10</text>
<text x="160" y="126.7">EEPROM_nWP</text>
<text x="233.7" y="131.8">GPIO7</text>
<text x="233.7" y="129.2">GPIO8</text>
<text x="233.7" y="126.7">GPIO11</text>
<text x="233.7" y="134.3">nRPIBOOT</text>
<text x="110.9" y="164.8">nPWR_LED</text>
<text x="111.5" y="162.3">nRPIBOOT</text>
</g>
<g font-size="1.4" fill="#840000">
<text x="237.1" y="57.1">3</text>
<text x="237.1" y="62.2">4</text>
<text x="267.6" y="62.2">2</text>
<text x="237.1" y="67.3">5</text>
</g>
<g font-size="1.4" fill="#008484">
<text x="241" y="57.9">GND</text>
<text x="241" y="63">Y</text>
<text x="263.4" y="63">A</text>
<text x="241" y="68.1">VCC</text>
</g>
</svg>
